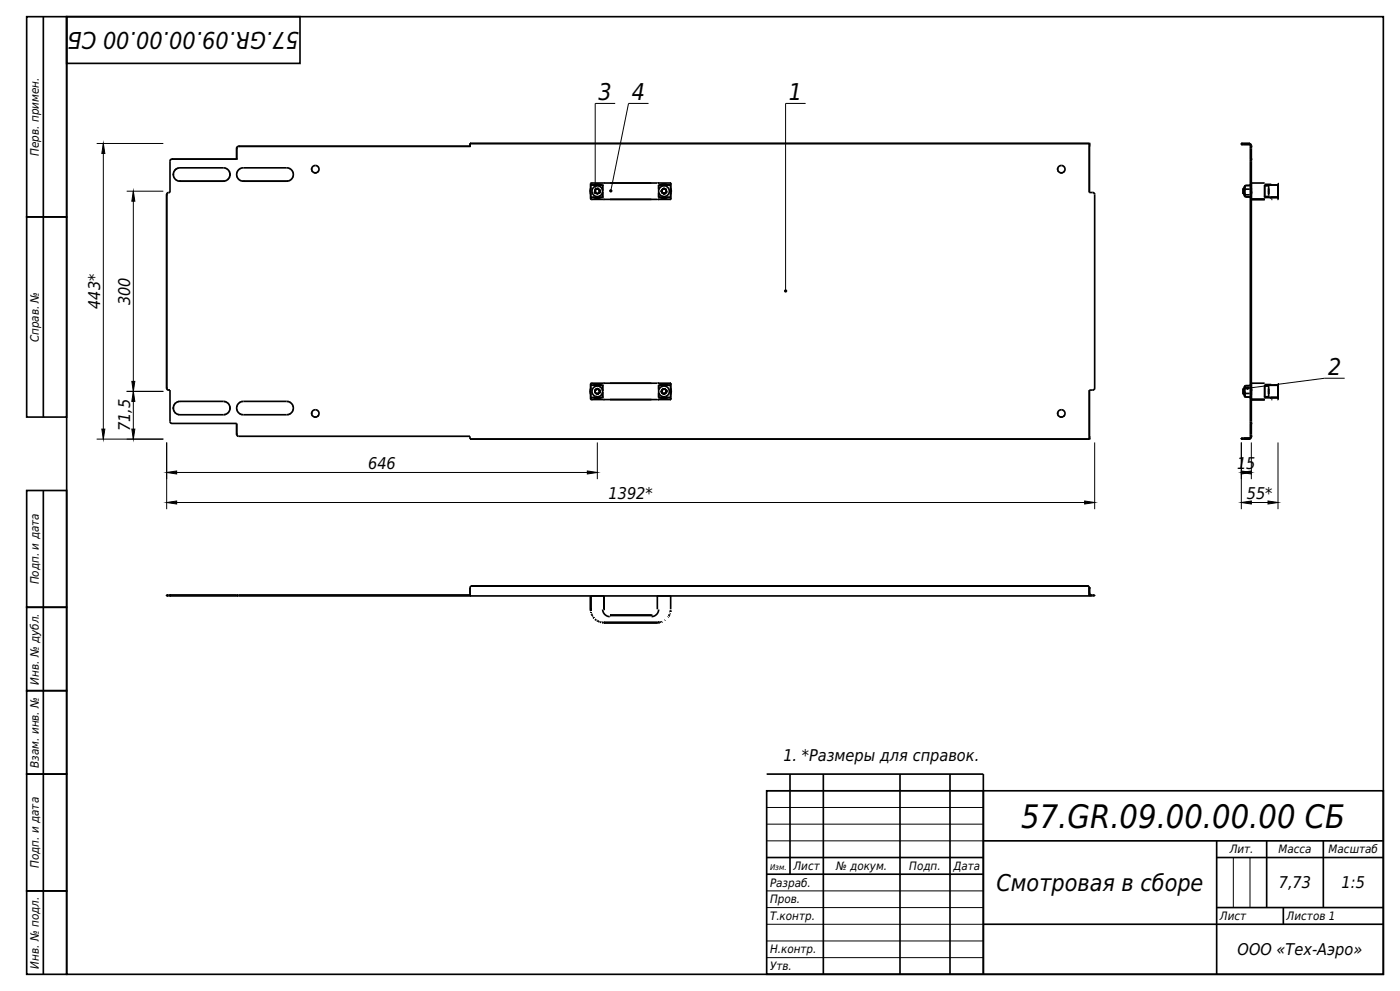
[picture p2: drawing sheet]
<svg xmlns="http://www.w3.org/2000/svg" width="420mm" height="297mm" viewBox="0 0 420 297" stroke-linecap="round" stroke-linejoin="round" font-family="sans-serif">
<g fill="none" stroke="#000" stroke-width=".5">
<path d="M8 5h12v60h-12zM13 5v120M20 5h395v287h-395zM20 5h70v14h-70zM50 58.3v58M50 58.1v.2M50.4 57.7l-.1 .1M51.1 48l-.1 .1M51.3 47.8h-.1M51.6 47.7l-.4 .2-.2 .4v8.6a.68 .68 0 0 1-.1 .7 .68 .68 0 0 1-.7 .2l-.2 .5M51.6 47.7h-.1M52 52.1v.4"/>
<path d="M52.1 52.9v.1M52.1 51.6v.1M52.2 53.2h.1M52.2 51.4h.1M52.3 53.4l.1 .1M52.4 51.1l-.1 .1M52.6 50.9l-.1 .1M52.8 53.9l.1 .1M52.9 50.6l-.2 .2M53.1 50.5h.1M53.2 54.1l.1 .1M53.5 50.4h-.2"/>
<path d="M53.7 54.3h.3M54 54.3l-1.4-.6-.6-1.3 .1-.8 .5-.7 .6-.4 .8-.2 13.6 .1 1.1 .8 .3 1.4-.7 1.2-1.3 .5M54 54.3h13M67.4 54.3h-.4M67.5 50.4h.1M67.7 54.2h.1M68 54l-.1 .1M68.1 50.6h.1M68.5 53.6l-.2 .2M68.7 51.2v.1M68.7 53.3v.1M68.8 51.5l.1 .1"/>
<path d="M68.9 53l-.1 .1M68.9 51.8l.1 .9M71 44.4v2.5a.57 .57 0 0 1 0 .7 .57 .57 0 0 1-.8 .1h-18.6M71 44.2v.2M71 52.7l.1 .1M71.1 51.7l-.1 .2M71.1 44.1h.1M71.2 53.1v.1M71.2 51.4v.1M71.3 44h-.1M71.3 51.2v.1M71.4 53.5v.1"/>
<path d="M71.5 53.7h.1M71.6 50.9h-.1M71.6 43.8l-.4 .2-.2 .4M71.6 43.8l-.2 .1M71.8 53.9h.1M72 54l.1 .1M72.1 50.5l-.1 .1M72.3 54.2h.1M72.5 50.4h-.1M72.7 54.3h.3M73 54.3l-.8-.2-.7-.4-.5-1.4 .2-.8 .4-.7 1.4-.5 13.5 .1 1.1 .7 .4 1.5-.6 1.2-1.4 .5M73 54.3h13"/>
<path d="M86.3 54.3h-.3M86.5 50.4h.1M86.7 54.2h.1M86.9 50.5l.1 .1M87 54l-.1 .1M87.2 53.9h.1M87.4 50.9h.1M87.5 53.7h-.1M87.6 53.5v.1M87.7 51.2v.1M87.8 51.4v.1M87.8 53.1v.1"/>
<path d="M87.9 51.7l.1 .2M88 52.7l-.1 .1M93.6 50.4l-.1 .5M93.6 51.2l.2 .2M93.6 50.1v.1M94 51.6l.1 .1M94.2 51.7l.4 .1M94.3 49.6l-.1 .1M94.9 51.8h-.3M94.9 49.6l.1 .1M95.2 49.8h.1M95.5 50v.1"/>
<path d="M95.5 51.3l-.2 .2M95.6 51.1v.1M141 43.7l-69.4 .1M141 43v.7M141 43h185.8M177.2 55v4.6M177.2 59.6l.2 .1 3.8-.1M177.2 55.4v3.7M177.2 55.4h3.6M177.2 59.1h3.6M177.2 55v.4M177.2 59.1v.5"/>
<path d="M177.3 56.2l-.3 1.1 .3 1.1M178.4 57.6l.7 .5M178.4 57.6l.3 .2M178.5 57h-.1M178.5 57.2l.2 .6M178.5 57.2l-.1 .4M178.6 56.8l-.2 .8M178.6 56.8l-.1 .4M178.6 56.7v.1M178.7 57.7v-.8l.7-.2 .5 .6-.5 .6M178.7 57.8l.7 .2M178.7 57.8l.4 .3"/>
<path d="M178.8 56.6l-.1 .1M179 56.5l.5 .1M179 56.6l-.5 .6M179 56.6l-.4 .2M179 56.6l.7 .2M179.3 56.5l-.7 .3M179.3 56.5l.7 .5M179.3 56.5l-.3 .1M179.3 56.5l.4 .3M179.4 58l-.3 .1M179.4 56.5h.1M179.6 58h.1"/>
<path d="M179.7 56.8l.3 .2M179.7 56.8l.2 .6M179.8 57.8l-.7 .3M179.8 57.8l-.4 .2M179.9 57.4l-.1 .4M179.9 57.4l-.5 .6M179.9 57l.1 .2M180 57l-.2 .8M180 57l-.1 .4M180 57.4l-.2 .4M180.4 55.5l-1.2-.4-1.3 .4M180.5 59l-1.3 .5-1.3-.5"/>
<path d="M180.8 55.4v3.7M180.8 55.4v1.8l-.6-1.1-1.1-.4-1.1 .5-.4 1.1 .5 1.1 1 .5 1.1-.4 .6-1M180.8 57.5v1.6M181.1 54.9h-3.7l-.2 .1M181.2 54.9h16M181.2 59.7h16M183 54.9h12.4M183 59.7h12.4M197.3 54.9h3.7l.2 .1M197.6 59.1h3.6M197.6 55.4v3.7M197.6 55.4h3.6"/>
<path d="M197.6 57.8v1.3M197.6 55.4v1.3M197.7 56.8l.7-.9 1.1-.2 1 .6 .3 1-.4 1.1-1.1 .5-1-.3-.6-.9M197.9 59l1.3 .5 1.3-.5M198 55.5l1.2-.4 1.3 .4M198.4 57.5h.1M198.4 57.1v.1M198.4 57.1v.4M198.4 57l.2 .8M198.4 57l.1 .4M198.5 57.7l.1 .1M198.5 57.4l.1 .3"/>
<path d="M198.5 57.4l.5 .6M198.5 56.9h.1M198.6 57.8l.7 .3M198.6 57.9h.1M198.7 57.9l.3 .1M198.7 56.8l-.3 .2M198.7 56.8l-.2 .6M198.8 56.6h.1M199 58l.3 .1M199 56.5h.4M199.1 56.5l-.7 .5M199.1 56.5l.7 .3"/>
<path d="M199.1 56.5l-.4 .3M199.1 56.5l.3 .1M199.1 58.1h.2zM199.2 56.6l-.6 .4 .1 .7 .6 .2 .5-.4M199.2 56.6l.3 .1M199.2 56.6l.2 .1M199.4 56.6l.5 .6M199.4 56.6l.4 .2M199.4 56.6l-.7 .2M199.7 57.8l-.7 .2M199.7 57.8l-.4 .3M199.8 57.9h-.1"/>
<path d="M199.8 56.8l.2 .8M199.8 56.8l.1 .4M199.9 57.2l-.2 .6M199.9 57.2l.1 .4M199.9 57.7l-.1 .1M200 57.6l-.7 .5M200 57.6l-.3 .2M201.1 56.3l.3 1-.3 1M201.2 55v4.6M201.2 59.6l-.2 .1-3.8-.1M201.2 55.4v3.7M201.2 55v.4"/>
<path d="M201.2 59.1v.5M317.4 50.4l-.1 .5M317.4 51.2l.2 .2M317.4 50.1v.1M317.8 51.6l.1 .1M318 51.7l.4 .1M318.1 49.6l-.1 .1M318.7 51.8h-.3M318.7 49.6l.1 .1M319 49.8h.1M319.3 50v.1M319.3 51.3l-.2 .2"/>
<path d="M319.4 51.1v.1M326.8 43.3h.1M326.8 43.7v13.2a.51 .51 0 0 0 0 .7 .51 .51 0 0 0 .7 .1l.6 .1 .3 .5v58l-.2 .4-.4 .2M326.8 43.7v13.9M326.8 43.3v.4M326.8 43v.7M326.8 43v.3M328 57.7l.1 .1M328.2 57.9h.1M328.3 58l.1 .1M373 56.5v1.6zM373 58.2l.2 .1"/>
<path d="M373 56.4v.1M373.2 56.3h.1M373.2 56.4v1.8M373.2 56.3h-.1M373.2 58.3h.3M373.2 58.3h.1M373.4 55.8l.1-.1-.1 .2M373.4 55.9v.5v-.3M373.4 58.5v-.2v.4M373.4 58.5v.2M373.4 58.3v.2M373.4 55.9v.2"/>
<path d="M373.4 58v.1M373.4 57.7v.2M373.4 55.9v.1M373.4 56.1l.2 .6M373.4 57.5l.2 .9M373.4 58.7l.2 .3M373.4 58.5v.1M373.4 57.5v1.2M373.4 56.1v1.4M373.4 58.8l.1 .1M373.4 56.5v.2M373.4 56.8h.1"/>
<path d="M373.4 57.9v.1M373.5 58.9h.1M373.5 55.8h.1M373.6 55.6h.1M373.6 59h.1M373.6 55.6h1.3M373.6 59h1.4M373.6 55.6l-.2 .5M373.6 58.4l1.4 .1M373.6 56.7l-.2 .8M373.6 58.4l-.2 .3M374.7 43l.5 .3 .2 .5"/>
<path d="M374.7 43.3l.3 .2 .1 .3M374.7 43.3h.1M374.7 43h.2M374.7 43h-2.3v.3h2.3M375 59l.1 .3-.1-.1M375 55.5l-.1 .1M375 55.5v.1M375 56.6l-1.4 .1M375 55.4v.2M375.1 43.5v.1M375.1 47.7v10M375.1 43.8v3.9"/>
<path d="M375.1 57.7v59.2M375.1 47.7h.3M375.1 57.7h.3M375.1 43.8h.3M375.1 43.1v.1M375.2 43.2v.1M375.3 43.4l.1 .1M375.4 47.7v10M375.4 57.7v.6M375.4 58.3v58M375.4 43.8v3.9M375.4 56.3v2"/>
<path d="M375.5 59.7h3.9M379.4 54.9h-4v4.8M379.4 55.4v3.7M379.4 55.4h4M379.4 59.1h4M379.4 55.4v.3M379.4 55.7h1l.2 .2v2.9l-1.2 .1v.2M379.4 55.7v3.1M379.5 55.2h1.9M380.5 57h.1M380.5 57.8h.1M380.5 58.1h.1"/>
<path d="M380.5 57.6h.1M380.5 56.8h.1M380.5 56.5h.1M380.6 57v.8M380.6 57.8v.3M380.6 57.6v.5M380.6 56.8v.8M380.6 56.5v.3M380.6 56.5v.5M381.2 59.1v.5M381.2 55.2v.3M381.2 59.1h2.2z"/>
<path d="M383.4 55.4v3.7M383.4 55v4.6M8 65h12v60h-12zM50 116.3l.2 .4 .4 .2M50 116.3v.2M50.1 116.6v.1M50.2 116.7l.1 .1M50.4 116.9h.2M50.6 116.9h.4v9.4l.3 .5 18.9 .1a.51 .51 0 0 1 .7 0 .51 .51 0 0 1 .1 .7v2.6M177.2 115v4.5M177.2 119.5l.2 .3 3.8-.2M177.2 115.5v3.7"/>
<path d="M177.2 115.5h3.6M177.2 119.2h3.6M177.2 115v.5M177.2 119.2v.3M177.3 116.2l-.3 1.1 .3 1.1M177.9 119l1.3 .5 1.3-.5M178 115.5l1.2-.4 1.3 .4M178.4 117l.2 .8M178.4 117l.1 .4M178.5 117h-.1M178.5 117.4l.5 .6M178.5 117.4l.1 .4"/>
<path d="M178.6 117.1l.5-.5 .6 .3 .1 .7-.6 .4M178.6 117.8l.7 .3M178.6 117.8l.4 .2M178.6 116.7v.1M178.7 116.8l-.2 .6M178.7 116.8l-.3 .2M178.8 116.6l-.1 .1M178.9 117.9l.3 .1M179 116.5l.5 .1M179 118l.3 .1M179.1 116.5l-.7 .5M179.1 116.5l.7 .3"/>
<path d="M179.1 116.5l-.4 .3M179.1 116.5l.3 .1M179.1 117.9l.1 .1M179.4 118.1h-.3M179.4 116.6l-.7 .2M179.4 116.6l.4 .2M179.4 116.6l.5 .6M179.6 118h.1M179.7 117.8l-.4 .3M179.7 117.8l-.7 .2M179.8 116.8l.2 .8M179.8 116.8l.1 .4"/>
<path d="M179.9 117.2l.1 .4M179.9 117.2l-.2 .6M179.9 117l.1 .2M180 117.6l-.7 .5M180 117.6l-.3 .2M180 117.6v.1M180 117.4l-.2 .4M180.8 115.5v3.7M180.8 115.5v1.7l-.5-1.1-1.1-.4-1.1 .5-.5 1.1 .4 1.1 1.1 .5 1.1-.4 .6-1M180.8 117.5v1.7M181.1 114.9h-3.7l-.2 .1M181.2 114.9h16"/>
<path d="M181.2 119.8h16M183 114.9h12.4M183 119.8h12.4M197.3 114.9h3.7l.2 .1M197.6 119.2h3.6M197.6 115.5v3.7M197.6 115.5h3.6M197.6 117.8v1.4M197.6 115.5v1.2M197.7 116.8l.7-.9 1.1-.2 1 .6 .3 1.1-.4 1-1 .5-1.1-.3-.6-.9M198.4 117.4v.2M198.4 117.1h.1"/>
<path d="M198.4 117.1v.4M198.4 117.6l.7 .5M198.4 117.6l.3 .2M198.5 117.7l.1 .1M198.5 117.2l-.1 .4M198.5 117.2l.2 .6M198.5 116.9h.1M198.6 116.8l-.2 .8M198.6 116.8l-.1 .4M198.6 117.9h.1M198.7 117.8l.4 .3M198.7 117.8l.7 .2"/>
<path d="M198.8 116.6h.1M198.9 116.7l-.3 .3v.5l.6 .5M199 116.6l.7 .2M199 116.6l-.4 .2M199 116.6l-.5 .6M199.3 118.1h-.2M199.3 116.5l-.7 .3M199.3 116.5l.7 .5M199.3 116.5l-.3 .1M199.3 116.5l.4 .3M199.4 118l-.3 .1M199.7 116.8l.2 .6"/>
<path d="M199.7 116.8l.3 .2M199.7 117.9l-.3 .1M199.8 117v.6l-.6 .4M199.8 117h.1M199.8 117.9h-.1M199.8 117.8l-.7 .3M199.8 117.1l-.1 .6-.5 .3M199.9 117.4l-.5 .6M199.9 117.4l-.1 .3M199.9 117.7l-.1 .1M200 117l-.2 .8M200 117l-.1 .4"/>
<path d="M200 117.1v.4M200 117.1v.1M200 117.5h.1M200.4 115.5l-1.2-.4-1.3 .4M200.5 119l-1.3 .5-1.3-.5M201.1 116.3l.3 1-.3 1M201.2 115v4.5M201.2 119.5l-.2 .3-3.8-.2M201.2 115.5v3.7M201.2 115v.5M201.2 119.2v.3M326.8 117v13.9"/>
<path d="M327.8 116.9h-.2a.57 .57 0 0 0-.7 0 .57 .57 0 0 0-.1 .8v13.2M328 116.9h-.2M328.4 116.5l-.1 .1M373 116.5v1.6zM373 118.2l.2 .1M373.2 118.3h.1M373.2 116.3h.1M373.2 116.3h-.1M373.2 118.2h.1M373.2 116.4v1.8M373.2 116.3h.3M373.2 116.3l-.2 .1"/>
<path d="M373.4 116.8v.1M373.4 116.5v.1M373.4 118.5l.2 .5M373.4 118.7l.2 .3M373.4 116.1v.3M373.4 115.9l.2 .3M373.4 117.1l.2 .8M373.4 118.1h.1M373.4 117.8v.2M373.4 117.6v.1M373.4 117.1v1.4M373.4 115.9v1.2"/>
<path d="M373.4 115.9v.2M373.4 118.3v.4M373.4 118.5v.2M373.4 118.8l.1 .1M373.4 115.9v.4M373.4 118.3v.2M373.4 116.7h.1M373.4 116v.1M373.5 118.9h.1M373.5 115.8h.1M373.5 115.7l-.1 .1M373.6 115.6h.1"/>
<path d="M373.6 119h.1M373.6 119h1.4M373.6 117.9l1.4 .1M373.6 117.9l-.2 .6M373.6 115.6l-.2 .3M373.6 116.2l-.2 .9M373.6 115.6h1.2M375 119l.1 .3-.1-.1M375 116.1l-1.4 .1M375 115.4v.2h-1.4M375.1 116.9v10M375.1 116.9h.3"/>
<path d="M375.4 116.3v2M375.4 116.3v.6M375.4 116.9v10M375.5 119.8h3.9M379.4 114.9h-4v4.8M379.4 115.5v3.7M379.4 115.5h4M379.4 119.2h4M379.4 115.5v.2h1l.2 .2v2.9l-1.2 .1v.3M379.4 118.8h.1M379.4 115.8v3M379.5 115.2h1.9"/>
<path d="M380.5 117.6h.1M380.5 118.1h.1M380.5 117.8h.1M380.5 117h.1M380.5 116.5h.1M380.5 116.8h.1M380.6 117.6v.5M380.6 117.8v.3M380.6 117v.8M380.6 116.5v.5M380.6 116.5v.3M380.6 116.8v.8"/>
<path d="M381.2 119.1v.4M381.2 115.2v.3M381.2 119.2h2.2zM383.4 115.5v3.7M383.4 115v4.5M51.1 126.6h.1M51.2 126.7v.1M51.3 126.8h.1M52 122v.6M52.1 122.9v.1M52.1 121.6v.1M52.2 123.2l.1 .1"/>
<path d="M52.3 121.3l-.1 .1M52.5 123.6l.2 .2M52.6 120.9l1.3-.6h13.2l1.4 .7 .4 .7 .1 .8-.5 1.1-1.2 .7h-13.4l-1.1-.4-.7-1v-1.1zM52.7 120.8l-.2 .2M52.9 124h.1M53 120.6h-.1M53.2 124.1l.1 .1M53.3 120.4l-.1 .1M53.4 124.2l.3 .1M53.7 120.3l-.3 .1M67.3 120.3l.3 .1M67.6 124.2l-.3 .1"/>
<path d="M67.7 120.4l.2 .1M67.9 124.1l-.2 .1M68.2 120.7h.1M68.2 123.9h.1M68.3 120.8l.1 .1M68.4 123.7l-.1 .1M68.6 121.1h.1M68.6 123.5h.1M68.9 121.6h.1M68.9 123h.1M68.9 121.8v1M71 130.2l.2 .4 .4 .2h68.6a.6 .6 0 0 1 .7 0 .6 .6 0 0 1 .1 .7v.1"/>
<path d="M71 130.2v.2M71 127v3.2M71 122.7l.1 .2M71.1 121.7l-.1 .2M71.2 123.1v.1M71.2 121.4v.1M71.3 130.6l.1 .1M71.3 123.4h.1M71.3 121.2h.1M71.6 120.9l1.3-.6h13.2l.8 .2 .7 .6 .4 1.4-.6 1.2-1.1 .6h-13.4l-1.1-.4-.7-1v-1.1zM71.8 123.9l.2 .1M72 120.6l-.2 .1"/>
<path d="M72.1 124.1l.2 .1M72.3 120.4l-.2 .1M72.5 124.2l.2 .1M72.7 120.3l-.2 .1M86.3 120.3l.2 .1M86.5 124.2l-.2 .1M86.7 120.4l.2 .1M86.9 124.1l-.2 .1M87 120.6l.2 .1M87.2 123.9l-.2 .1M87.7 121.2h.1M87.7 123.4h.1"/>
<path d="M87.8 121.4v.1M87.8 123.1v.1M87.9 121.7l.1 .2M88 122.7l-.1 .2M93.6 123.6l-.1 .5M93.6 124.4l.2 .2M93.6 123.4h.1M94 124.8l.1 .1M94.2 124.9l.4 .1M94.3 122.8l-.1 .1M94.9 125h-.3M94.9 122.8l.1 .1"/>
<path d="M95.2 123h.1M95.5 123.2v.1M95.5 124.5l-.2 .2M95.6 124.3v.1M141 131.6h185.8M317.4 123.6l-.1 .5M317.4 124.4l.2 .2M317.4 123.4h.1M317.8 124.8l.1 .1M318 124.9l.4 .1M318.1 122.8l-.1 .1M318.7 125h-.3"/>
<path d="M318.7 122.8l.1 .1M319 123h.1M319.3 123.2v.1M319.3 124.5l-.2 .2M319.4 124.3v.1M326.8 131.3h.1M326.8 130.9v.4M326.8 130.9v.7M326.8 131.3v.3M372.4 131.3h2.3M372.4 131.3h.1M373.1 131.3h1.6"/>
<path d="M375 131.2h-.1M375.1 131.5h-.1M375.1 131l-.1 .1M375.1 130.8l-.1 .3-.3 .2M375.1 126.9v3.9M375.1 126.9h.3M375.1 130.8h.3M375.4 131.1l-.1 .1M375.4 126.9v3.9M375.4 130.8l-.1 .5-.5 .3h-2.4v-.3M8 147h12v35h-12zM13 147v145"/>
<path d="M50 178.6h1M50 178.6h.1M50 178.3h1M50 178.3v.3M50 178.3h.1M51 178.6h20M51 178.3h20M51 178.3v.3M71 178.6h70M71 178.3h70M71 178.3v.3M141 178.3v.3"/>
<path d="M141 177.9v.4M141 177.9v.7M141 178.6h185.8M141 178.3h.1M141.6 175.6h-.2M141.6 175.6h184.6M141.6 175.6l-.6 .4v1.9M177.2 178.7v4.4M177.2 178.6h4M181.2 178.7v3.9M326.2 175.6h.2M326.2 175.6l.4 .2 .2 .4"/>
<path d="M326.5 175.7h.1M326.7 175.8v.1M326.7 178.3h.1M326.8 176v.2M326.8 178.3h1.6v.3h-1.6M326.8 178.3v.3M326.8 177.9v.4M326.8 176.2v1.7M326.8 177.9v.7M8 182h12v25h-12zM177.3 183.5v.2M177.4 184h.1"/>
<path d="M177.5 184.2l.1 .1M177.6 184.4l.1 .1M177.8 184.7v.1M178 185l.2 .2M178.6 185.6l.2 .2M179 186h.1M179.3 186.1l.1 .1M179.5 186.2l.1 .1M179.8 186.3v.1M180.1 186.5h.2M180.7 186.6h.1M180.8 182.7l.6 1.4 .7 .5 .8 .2"/>
<path d="M181.2 186.6h16M183 184.4h12.4M197.2 182.6v-4h4v4M197.6 182.7l-.6 1.4-.7 .5-.8 .2M197.6 186.3v.1M197.7 186.6h-.1M198.3 186.5h-.2M198.6 186.3l-.1 .1M199.5 185.9h.1M200.5 184.9l-.1 .1M200.7 184.5l-.1 .1M200.8 184.3v.1"/>
<path d="M200.9 184.1v.1M201 183.7v.1M201.2 183l-.1 .3M8 207h12v25h-12zM8 232h12v35h-12zM230 237h185v55h-185zM230 232h65v60M237 232v30M247 232v60M270 232v60M285 232v60M230 257h65"/>
<path d="M295 252h120M365 257h50M365 252v40M380 252v20M397 252v20M8 267h12v25h-12zM230 262h65M295 277h120M365 272h50M385 272v5"/>
<circle cx="94.6" cy="50.7" r="1.1"/>
<circle cx="318.4" cy="50.7" r="1.1"/>
<circle cx="94.6" cy="123.9" r="1.1"/>
<circle cx="318.4" cy="123.9" r="1.1"/>
</g>
<g fill="none" stroke="#000" stroke-width=".3">
<path d="M184.6 31h-6v26.7M194.6 31h-6l-5.4 26.2M241.7 31h-6v56.2M29 43h20M31 43v88.6M38 57.3h11M40 57.3v74.3M38 117.3h11M403.4 113.4h-6l-23.2 3M29 131.6h20M50 132.6v20M179.2 132.6v11"/>
<path d="M328.4 132.6v20M372.4 132.6v20M375.4 132.6v11M383.4 132.6v20M50 141.6h129.2M50 150.6h278.4M372.4 141.6h3M372.4 150.6h11M230 237h65M230 252h65M230 247h65M230 242h65"/>
<path d="M370 257v15M375 257v15M230 277h65M230 272h65M230 267h65M230 292h65M230 287h65M230 282h65"/>
</g>
<g fill="#000" stroke="#000" stroke-width=".3">
<path d="M31 43l.5 3h-.9zM40 57.3l.4 3h-.9zM40 117.3l.4 3h-.9zM39.5 114.3h.9l-.4 3zM30.6 128.6h.9l-.5 3zM39.5 128.6h.9l-.4 3zM50 141.6l3-.4v.9zM50 150.6l3-.4v.9zM176.2 141.2l3 .4-3 .5zM325.4 150.2l3 .4-3 .5zM372.4 141.6l3-.4v.9zM372.4 150.6l3-.4v.9z"/>
<path d="M372.4 141.2l3 .4-3 .5zM380.4 150.2l3 .4-3 .5z"/>
</g>
<g fill="#000">
<circle cx="178.6" cy="57.7" r=".5"/>
<circle cx="183.2" cy="57.2" r=".5"/>
<circle cx="235.7" cy="87.2" r=".5"/>
<circle cx="374.2" cy="116.4" r=".5"/>
</g>
<text font-size="9.7" x="306.4" y="248">57.GR.09.00.00.00 СБ</text>
<g font-size="6.9">
<text x="89.7" y="9.5" transform="rotate(-180 89.7 9.5)">57.GR.09.00.00.00 СБ</text>
<text x="179.6" y="30">3</text>
<text x="189.6" y="30">4</text>
<text x="236.7" y="30">1</text>
<text x="398.4" y="112.4">2</text>
<text x="298.9" y="267">Смотровая в сборе</text>
</g>
<g font-size="4.9">
<text x="30" y="92.6" transform="rotate(-90 30 92.6)">443*</text>
<text x="39" y="91.5" transform="rotate(-90 39 91.5)">300</text>
<text x="39" y="129.3" transform="rotate(-90 39 129.3)">71,5</text>
<text x="110.4" y="140.6">646</text>
<text x="371.1" y="140.6">15</text>
<text x="182.5" y="149.6">1392*</text>
<text x="374" y="149.6">55*</text>
<text x="235" y="228">1. *Размеры для справок.</text>
<text x="383.6" y="266.3">7,73</text>
<text x="402.5" y="266.3">1:5</text>
<text x="371.3" y="286.3">ООО «Тех-Аэро»</text>
</g>
<g font-size="3.5">
<text x="11.6" y="46.7" transform="rotate(-90 11.6 46.7)">Перв. примен.</text>
<text x="11.6" y="102.6" transform="rotate(-90 11.6 102.6)">Справ. №</text>
<text x="11.6" y="175.1" transform="rotate(-90 11.6 175.1)">Подп. и дата</text>
<text x="11.6" y="205.2" transform="rotate(-90 11.6 205.2)">Инв. № дубл.</text>
<text x="11.6" y="230.1" transform="rotate(-90 11.6 230.1)">Взам. инв. №</text>
<text x="368.9" y="255.8">Лит.</text>
<text x="383.5" y="255.8">Масса</text>
<text x="398.6" y="255.8">Масштаб</text>
<text x="11.6" y="260.1" transform="rotate(-90 11.6 260.1)">Подп. и дата</text>
<text x="238" y="260.8">Лист</text>
<text x="250.8" y="260.8">№ докум.</text>
<text x="272.8" y="260.8">Подп.</text>
<text x="231" y="265.8">Разраб.</text>
<text x="231" y="270.8">Пров.</text>
<text x="231" y="275.8">Т.контр.</text>
<text x="366" y="275.8">Лист</text>
<text x="386" y="275.8">Листов 1</text>
<text x="231" y="285.8">Н.контр.</text>
<text x="11.6" y="290.3" transform="rotate(-90 11.6 290.3)">Инв. № подл.</text>
<text x="231" y="290.8">Утв.</text>
</g>
<text font-size="3.4" x="286" y="260.8">Дата</text>
<text font-size="2.4" x="231" y="260.8">Изм.</text>
</svg>
